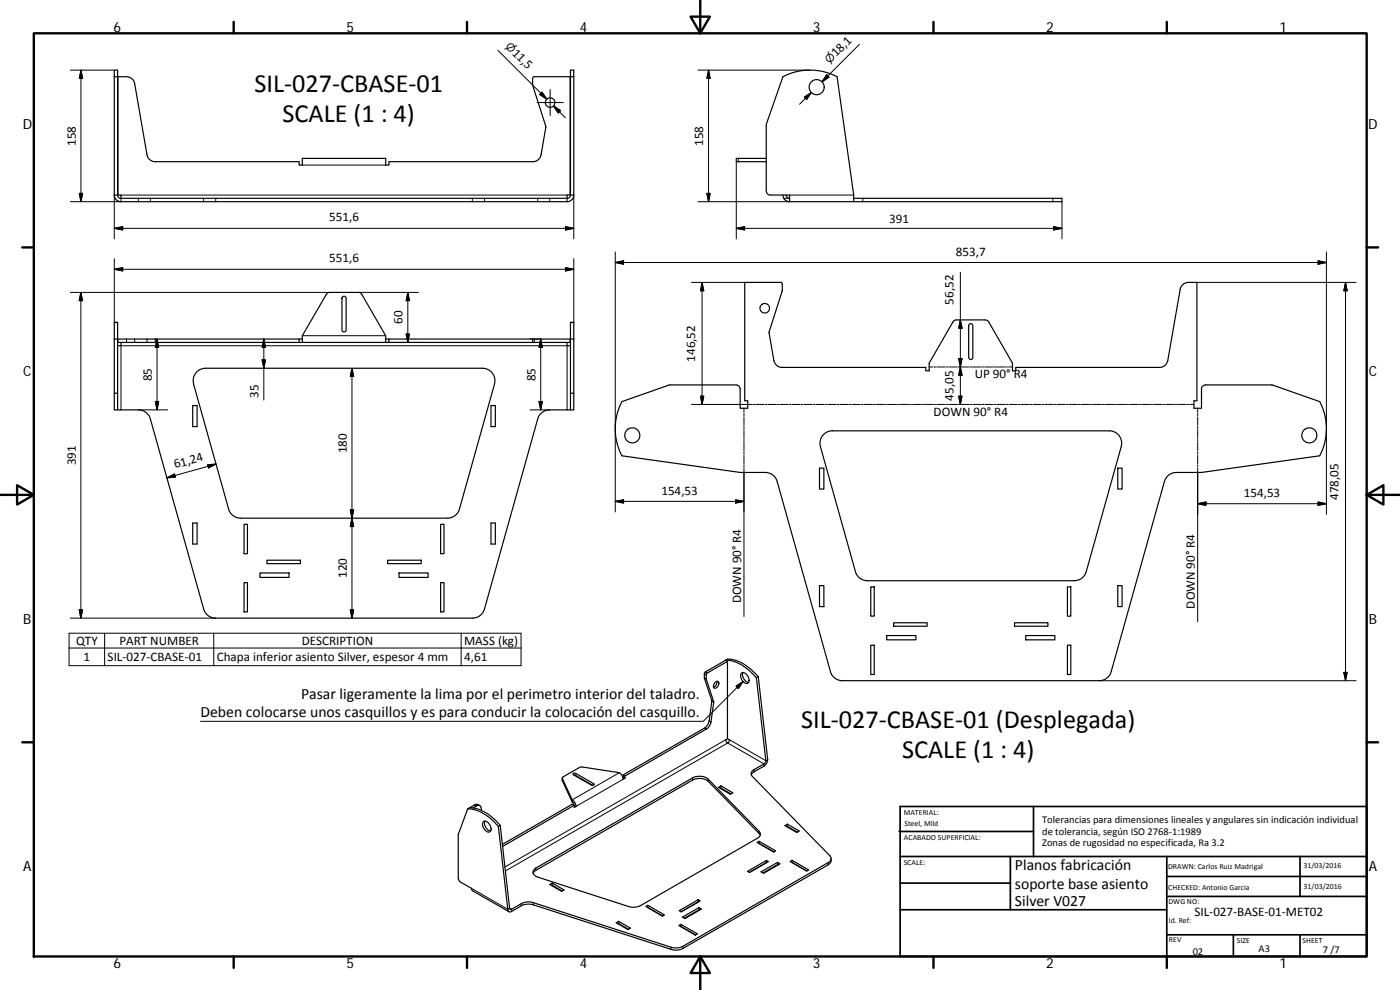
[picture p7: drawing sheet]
<svg xmlns="http://www.w3.org/2000/svg" width="420mm" height="297mm" viewBox="0 0 420 297" stroke-linecap="round" stroke-linejoin="round" font-family="sans-serif">
<g fill="none" stroke="#000" stroke-width=".36">
<path d="M34.3 23v-2h1v2M34.3 23h1M34.3 23v35.5M35.3 23v35.5M171.2 21h1v2h-1zM171.2 23v35.5M172.2 23v35.5M34.3 58.5a2.01 2.01 0 0 0 2 2h133.9a2 2 0 0 0 2-2M34.3 58.5h1M35.3 58.5l.2 .7 .8 .3M36.3 59.5h133.9M36.3 59.5v-1h-.9v-35.5h2.6a2.56 2.56 0 0 1 2.4 2.1l3.7 21.4a2.54 2.54 0 0 0 2.5 2h43.2v1h.9v-2h25v2h1v-1h43.2a2.52 2.52 0 0 0 2.5-2l1.4-8.5-3.9-12.4v-2.2l.4-.4h10.8v35.5h-.9v1"/>
<path d="M171.2 58.5l-.4 .8-.6 .2M171.2 58.5h1M230 47.5h-9v1h9M235 58.5a1.97 1.97 0 0 0 2 2M236 58.5l.3 .8 .7 .2M256.2 59.5h62.5v1h-62.5M237 60.5h19.2M256.2 60.5v-2l-5-35.5a17.7 17.7 0 0 0-16.2 0l-5 14.3v20a1.23 1.23 0 0 0 1.2 1.2h5.8v2M98.2 87.9l.8-.2h8.5l.8 .2 7.4 12.8v2h-25v-2zM102.8 89a.63 .63 0 0 1 .7-.1 .63 .63 0 0 1 .4 .6v9.5a.62 .62 0 0 1-.6 .6 .62 .62 0 0 1-.7-.6v-9.5zM290.9 97.3a.6 .6 0 0 1 .7-.2 .6 .6 0 0 1 .4 .6v9.5a.62 .62 0 0 1-.7 .7 .62 .62 0 0 1-.6-.7v-9.5zM34.3 101.7v16.3"/>
<path d="M34.3 101.7h1M34.3 118h1M34.3 101.7v-5h1v5M34.3 118v5h1M35.3 101.7v16.3M35.3 118v5M36.3 102.7v1h-1M59.2 111.4l1.2-.7 1.3-.2h83.1a3.7 3.7 0 0 1 3.6 4.7l-10.5 37.5a3.7 3.7 0 0 1-3.6 2.8h-62.1a3.7 3.7 0 0 1-3.6-2.8l-10.5-37.5a3.8 3.8 0 0 1 1.1-3.8zM89.8 101.7v1h.9M90.7 101.7h-55.3v1h54.4M115.7 101.7h1v1h-1M116.7 101.7h43.1"/>
<path d="M116.7 102.7h43.1M159.8 101.7h11.3v1h-11.3zM170.2 102.7v1h1M171.2 101.7v16.3h1M171.2 101.7h1M171.2 101.7v-5h1v5M171.2 118v5M172.2 101.7v16.3M172.2 118v5h-1M35.3 123h6.2a3.7 3.7 0 0 1 3.6 2.7l16 57a3.7 3.7 0 0 0 3.6 2.8h77.1a3.7 3.7 0 0 0 3.6-2.8l16-57a3.7 3.7 0 0 1 3.6-2.7h6.2M57.8 121.7h1.3v6.3h-1.3zM147.4 121.7h1.3v6.3h-1.3z"/>
<path d="M186.6 120.5l14.3-5h20a1.23 1.23 0 0 1 1.2 1.2v5.8h2.3v-2.3h-.9v-35.5h10.8l.4 .4v2.2l-3.9 12.4 1.5 8.5a2.54 2.54 0 0 0 2.4 2h43.1v1.1h1.1v-2.3l7.4-12.8 .8-.2h8.5l.5 .1 .6 .5 7.2 12.4v2.3h1v-1.1h43.1a2.52 2.52 0 0 0 2.5-2l3.7-21.4a2.53 2.53 0 0 1 2.5-2.1h2.5v35.5h-.9v2.3h2.3v-5.8a1.23 1.23 0 0 1 1.2-1.2h20l14.3 5a17.4 17.4 0 0 1 0 16.3l-35.5 5h-7.5a3.8 3.8 0 0 0-3.6 2.7l-16 57a3.7 3.7 0 0 1-3.6 2.7h-77.1a3.7 3.7 0 0 1-3.6-2.7l-16-57a3.7 3.7 0 0 0-3.6-2.7h-7.5l-35.5-5a17.5 17.5 0 0 1 0-16.3zM247 130.6l1-.9 1.8-.4h83.1a3.7 3.7 0 0 1 3.6 4.7l-10.5 37.5a3.7 3.7 0 0 1-3.6 2.7h-62.1a3.7 3.7 0 0 1-3.6-2.7l-10.5-37.5a3.8 3.8 0 0 1 .8-3.4zM57.8 156.9h1.3v6.3h-1.3zM73.2 157.3h1.1v8.8h-1.1zM132.2 157.3h1.1v8.8h-1.1zM147.4 156.9h1.3v6.3h-1.3zM245.9 140.5h1.4v6.2h-1.4zM335.5 140.5h1.3v6.2h-1.3zM73.2 174.8h1.1v8.8h-1.1zM78 171.9h8.8v1.3h-8.8zM80.1 168.1h10.1v1h-10.1zM116.3 168.1h10.1v1h-10.1z"/>
<path d="M119.7 171.9h8.8v1.3h-8.8zM132.2 174.8h1.1v8.8h-1.1zM245.9 175.7h1.4v6.3h-1.4zM261.3 176.1h1.1v8.8h-1.1zM320.3 176.1h1.1v8.8h-1.1zM335.5 175.7h1.3v6.3h-1.3zM217.8 198.1a3.5 3.5 0 0 1 3 0 15.5 15.5 0 0 1 6.8 5M217.8 198.1a12.8 12.8 0 0 1 9.2 5.3l.6-.3M217.8 198.1h.1M218.3 198.4l-6.1 3.6-.2 .3v1.5l2.2 6.8-.9 6.3a2.89 2.89 0 0 1-1.3 1.9l-24.4 14M218.3 198.4v23.3l-.5 .4a.54 .54 0 0 0 .4 .7 .54 .54 0 0 0 .7-.5v-.3l-.6-.4M218.3 198.4l-.5-.3-6.1 3.5-.3 .4v1.5l2.2 6.7-.8 6.4-1 1.5-24.8 14.4"/>
<path d="M261.3 193.6h1.1v8.8h-1.1zM266.1 190.7h8.8v1.3h-8.8zM268.2 186.9h10v1h-10zM304.5 186.9h10v1h-10zM307.8 190.7h8.8v1.3h-8.8zM320.3 193.6h1.1v8.8h-1.1zM214.6 204.8a.64 .64 0 0 1 .9-.3 .64 .64 0 0 1 .2 .9 .88 .88 0 0 1-.6 1 .88 .88 0 0 1-1-.3zM215.1 204.4a1.61 1.61 0 0 1-1 1.8M222.5 202a1.77 1.77 0 0 1 2.2 1.6 .98 .98 0 0 1-.3 1.4 .98 .98 0 0 1-1.4-.5 2.26 2.26 0 0 1-.5-2.5zM223 201.8a2.48 2.48 0 0 0 1.7 3M227 203.4l2.8 24.8M227.6 203.1l2.8 24.8"/>
<path d="M168.8 233.5v.8l2.9 6.4M171.7 240v.7M171.7 240l.9 1 .3 1M172 232.1h.8l5.5 3.1a.48 .48 0 0 1-.3 .5 .48 .48 0 0 1-.5-.2l-5.4-3zM172.4 232.6l5.5 3M186.9 233.2l.1-.7 .6 .3v.7l-.6 .3a2.42 2.42 0 0 0-1.1-2l-11.1-1.7-.9 .2-5.1 3.1 2.9 6.6M187 233.2l.6 .3M215.6 236.2l.8-.4 3.5 2.1-.7 .4zM216.4 236.5l2.9 1.7M216.4 236.5l-.2 .1M216.4 235.8v.7M229.8 228.2l-.4 .9-3.1 1.8a1.27 1.27 0 0 0-.5 2.1l23.2 23.8a1.23 1.23 0 0 1-.5 2l-43.6 25.1a4.7 4.7 0 0 1-3.5 .3l-41.3-13.4a4.7 4.7 0 0 0-3.6 .3l-3.1 1.8-.4-.1-.1-.3"/>
<path d="M230.4 227.9l-.3 1-.4 .7-3.6 2.1-.6 .8M230.4 227.9l-.6 .3M140.4 242.7l-2.9 7.8v13l.2 .6 .5 .6 3.3 1.8 .3 .8 10.9 6.2M140.4 242.7a3.2 3.2 0 0 1 2.9 0 14.6 14.6 0 0 1 6.8 4.9M140.4 242.7a12.6 12.6 0 0 1 9.2 5.3M141 242.3v.1M142 242.4l1-.6a.82 .82 0 0 1 .9-.1 .82 .82 0 0 1 .5 .7l.1 .8M144 241.7l-1.1-.4-1.9 1M145.1 246.5a2 2 0 0 1 2.3 2.5 .93 .93 0 0 1-.9 .7 .93 .93 0 0 1-.9-.6 2.19 2.19 0 0 1-.5-2.6zM145.5 246.4a2.4 2.4 0 0 0 1.7 2.9M149.6 248l2.8 24.8M150.1 247.6l2.8 24.9"/>
<path d="M150.1 247.6l-.5 .4M171.7 240.7l.6 .9M172.3 241.6l.6 .4M172.3 241.6l-.6-.3-20.9 12M172.3 241.6l-21.5 12.4M172.3 241.6v.7l.6-.3M227.2 252.8l.6-.4 5 2.9-.6 .3zM227.8 253.1l4.4 2.5M227.8 253.1h.1M227.8 252.4v.7M228.2 250.6l-15.6-16.2a4.4 4.4 0 0 0-4.8-.3l-47 27-.8 .9M230 258.2v.6"/>
<path d="M230 258.8l-5.1 3M233.4 259.4l.1 .1M233.4 259.4l-4.4 2.5M233.4 258.7v.7M235.6 247.7l.7-.4 3.5 2-.7 .5zM236.3 247.3v.6M236.3 247.9l-.2 .2M236.3 247.9l3 1.8M237.1 258.5l.6-.4 5 2.9-.6 .3zM237.7 258.8h.1M237.7 258.8l4.4 2.5M237.7 258.1v.7"/>
<path d="M249.4 257.6l-.1 1.1-.8 .8-43.6 25.1a4.5 4.5 0 0 1-3.5 .2l-41.3-13.3a5 5 0 0 0-3.6 .3l-3 1.7a.69 .69 0 0 1-.8 .1 .69 .69 0 0 1-.3-.8M152.9 272.5l-.5 .3M160.3 260.9l47.5-27.5a4.4 4.4 0 0 1 4.8 .4l15.2 15.6a1.24 1.24 0 0 1-.5 2.1l-35.1 20.2a4.8 4.8 0 0 1-3.6 .3l-27.1-8.8a1.47 1.47 0 0 1-1.2-2.3zM165 265.4l.7-.4 3.6 2-.8 .4zM165.7 265.6l-.1 .1M165.7 265v.6M165.7 265.6l3 1.8M184.9 276.9l.8-.5 3.5 2.1-.7 .4zM185.7 277.1l3 1.7M185.7 277.1l-.2 .1M185.7 276.4v.7M193.8 272l.6-.4 5 2.9-.6 .3z"/>
<path d="M194.4 271.6v.7l4.4 2.5M203.7 277.7l.6-.4 5 2.9-.6 .4zM203.8 273.2l5.7-3.2 .6 .3-5.7 3.3zM204.3 278l4.4 2.5M204.3 278h.1M204.3 277.3v.7M204.8 275.2l5-2.9 .7 .5-4.9 2.8zM209.5 270v.7l-5.1 2.9M209.8 272.3v.7M209.9 273.1l-.1-.1-4.4 2.5M224.3 261.5l5.7-3.3 .6 .3-5.7 3.3zM228.4 261.6l5-2.9 .7 .5-4.9 2.8z"/>
<circle cx="165.1" cy="30.8" r="1.43"/>
<circle cx="245.1" cy="26.1" r="2.27"/>
<circle cx="229.5" cy="92.5" r="1.44"/>
<circle cx="189.8" cy="130.6" r="2.27"/>
<circle cx="392.9" cy="130.6" r="2.27"/>
</g>
<g fill="none" stroke="#000" stroke-width=".3">
<path d="M149.4 15.1l14.7 14.7-1.8-1.8M257.9 13.3l-11.2 11.3 1.8-1.8M21.1 21h13.2M24.3 21v39.5M24.3 21l.5 2.5h-1zM161.2 30.8h7.8M162 28.3l.7-.7 1.4 2.2zM165.1 26.8v7.9M166.1 31.8l2.1 1.4-.7 .7zM166.1 31.8l3.6 3.5M209.5 21h33.6M212.7 21l.4 2.5h-1z"/>
<path d="M212.7 21v39.5M241.4 29.2l2.1-1.5-1.4 2.2zM243.5 27.7l-3.5 3.6M248.1 22.4l.7 .7-2.1 1.5zM23.8 58h1l-.5 2.5zM34.3 58.5v13.2M36.3 58.5h133.9M36.3 59.5v1h-15.2M41.5 59.5v1M45.1 59.5v1M61.1 59.5v1M64.7 59.5v1"/>
<path d="M90.7 49.5h25M141.8 59.5v1M145.4 59.5v1M161.4 59.5v1M165 59.5v1M170.2 59.5v1M172.2 58.5v13.2M212.1 58h1l-.4 2.5zM221 48.5v23.2M221.6 47.5v1M235.2 59.5h1.8M237 58.5h19.2"/>
<path d="M258.9 59.5v1M316 59.5v1M34.3 68.5l2.5-.5v1zM34.3 68.5h137.9M34.3 77.6v19.2h1M169.7 68l2.5 .5-2.5 .5zM172.2 77.6v19.2h-1M184.6 75.6v78M184.6 78.8l2.5-.5v1zM184.6 78.8h213.5M209.5 60.5h27.5M221 68.5l2.5-.5v1z"/>
<path d="M221 68.5h97.7M316.2 68l2.5 .5-2.5 .5zM318.7 60.5v11.2M395.6 78.3l2.5 .5-2.5 .5zM398.1 75.6v78.7M21.1 87.7h77.9M24.3 87.7l.5 2.5h-1zM24.3 87.7v97.8M34.3 80.8l2.5-.5v1zM34.3 80.8h137.9M107.5 87.7h18.1M122.4 87.7v15"/>
<path d="M122.4 87.7l.5 2.5h-1zM169.7 80.3l2.5 .5-2.5 .5zM207.5 84.7h16M210.7 84.7v36.6M210.7 84.7l.5 2.5h-1zM288.2 81.7v39.6M288.2 96l.5 2.5h-1zM359.2 84.7h47.8M403.8 84.7v119.5M403.8 84.7l.5 2.5h-1zM38 101.7v1M40.4 101.7v1"/>
<path d="M44.1 101.7v1M46.6 101.7v1M47.1 101.7v21.3M47.1 101.7l.5 2.5h-1zM78.7 108h1l-.5 2.5zM79.2 101.7l.5 2.5h-1zM79.2 101.7v18.4M90.7 100.7h25M105.6 110.5v75M105.6 110.5l.5 2.5h-1zM115.7 102.7h9.9M121.9 100.2h1l-.5 2.5z"/>
<path d="M159.1 101.7h3.3M160.3 101.7v1M162.3 101.7v21.3M162.3 101.7l.5 2.5h-1zM210.2 118.9h1l-.5 2.4zM278.9 110.1h1.1M280.3 110.1h.6M281.2 110.1h2.4M283.9 110.1h.6M284.8 110.1h2.4M287.5 110.1h.6M287.7 107.6h1l-.5 2.5z"/>
<path d="M287.7 118.9h1l-.5 2.4zM288.2 110.1l.5 2.5h-1zM288.4 110.1h2.4M291.1 110.1h.6M291.9 110.1h2.4M294.6 110.1h.6M295.5 110.1h2.4M298.2 110.1h.6M299.1 110.1h2.4M301.8 110.1h.6M302.7 110.1h1.2M36.3 123v-19.3h133.9v19.3"/>
<path d="M41.5 123h8.8M46.6 120.5h1l-.5 2.5zM62.3 139.4l2.5-.2-2.2 1.2zM64.8 139.2l-14.7 4.2M159.1 123h5.9M161.8 120.5h1l-.5 2.5zM223.3 122.5v1.3M223.3 124.1v.6M223.3 125.1v2.5M223.3 128v.6M223.3 128.9v2.6M223.3 131.8v.6"/>
<path d="M223.3 132.8v2.5M223.3 135.7v.6M223.3 136.6v2.6M223.3 139.5v.6M225.6 121.3h-18.1M225.9 121.3h.6M226.8 121.3h2.4M229.5 121.3h.6M230.5 121.3h2.4M233.1 121.3h.7M234 121.3h2.5M236.8 121.3h.6"/>
<path d="M237.7 121.3h2.4M240.4 121.3h.6M241.3 121.3h2.4M244 121.3h.6M244.9 121.3h2.4M247.6 121.3h.6M248.5 121.3h2.4M251.3 121.3h.6M252.1 121.3h2.5M254.9 121.3h.6M255.8 121.3h2.4M258.5 121.3h.6"/>
<path d="M259.4 121.3h2.4M262.1 121.3h.6M263 121.3h2.4M265.7 121.3h.6M266.6 121.3h2.4M269.3 121.3h.6M270.2 121.3h2.5M273 121.3h.5M273.9 121.3h2.4M276.6 121.3h.6M277.5 121.3h2.4M280.2 121.3h.6"/>
<path d="M281.1 121.3h2.4M283.8 121.3h.6M284.7 121.3h2.4M287.4 121.3h.6M288.3 121.3h2.5M291.1 121.3h.6M292 121.3h2.4M294.7 121.3h.6M295.6 121.3h2.4M298.3 121.3h.6M299.2 121.3h2.4M301.9 121.3h.6"/>
<path d="M302.8 121.3h2.4M305.5 121.3h.6M306.4 121.3h2.4M309.1 121.3h.6M310.1 121.3h2.4M312.8 121.3h.6M313.7 121.3h2.4M316.4 121.3h.6M317.3 121.3h2.4M320 121.3h.6M320.9 121.3h2.4M323.6 121.3h.6"/>
<path d="M324.5 121.3h2.5M327.2 121.3h.6M328.1 121.3h2.4M330.9 121.3h.6M331.8 121.3h2.4M334.5 121.3h.6M335.4 121.3h2.4M338.1 121.3h.6M339 121.3h2.4M341.7 121.3h.6M342.6 121.3h2.4M345.3 121.3h.6"/>
<path d="M346.3 121.3h2.4M349 121.3h.6M349.9 121.3h2.4M352.6 121.3h.6M353.5 121.3h2.4M356.2 121.3h.6M357.1 121.3h1.2M359.4 122.5v1.3M359.4 124.1v.6M359.4 125.1v2.5M359.4 128v.6M359.4 128.9v2.6"/>
<path d="M359.4 131.8v.6M359.4 132.8v2.5M359.4 135.7v.6M359.4 136.6v2.6M359.4 139.5v.6M50.1 143.4l2.3-1.2 .2 1zM105.1 153h1l-.5 2.5zM105.6 155.5l.5 2.5h-1zM184.6 150.4l2.5-.4v.9zM184.6 150.4h38.7M220.8 150l2.5 .4-2.5 .5zM223.3 140.5v44.5"/>
<path d="M359.4 140.5v46.1M359.4 151.1l2.5-.5v1zM359.4 151.1h38.7M395.6 150.6l2.5 .5-2.5 .5zM20.7 190h135.7v9.7h-135.7zM20.7 194.4h135.7M21.1 185.5h43.6M23.8 183h1l-.5 2.5zM31.4 190v9.7M64.1 190v9.7M105.1 183h1l-.5 2.5zM138.4 190v9.7"/>
<path d="M211.4 203.4l.6 .3M211.4 202.1l.6 .4M211.4 203.5l.6 .3M211.4 218.5l.6 .3M211.7 201.6l.5 .4M212.8 216.3l.6 .3M213.6 210.4l.6 .3M213.6 210.2l.6 .4M220.9 205.9l2.1-1.4-1.4 2.1zM223 204.5l-11.9 11.9h-150.9M329.9 204.2h77.1M403.3 201.7h1l-.5 2.5z"/>
<path d="M168.8 233.6v.7M172.8 232.1v.6M178.2 235.1v.4M185.9 231.8l-14.2 8.2M187 233.8l-14.1 8.2M207.8 233.4v.7M212.6 233.8v.6M217.8 222l-66.3 38.1M218.9 222l10.9 6.2M226.3 230.9v.7M229.3 229.9v-.7l-10.9-6.3-66.7 38.4M142.4 241.5l.6 .3"/>
<path d="M227.8 249.4v.7M248.5 258.8v.7M141.5 266.5l10.9 6.3M152.9 272.5l.6 .3v.7M156.5 271.1v.7M160.1 270.8v.7M160.8 260.5v.6M201.4 284.2v.6M204.9 283.9v.7"/>
</g>
<g fill="none" stroke="#000" stroke-width=".71">
<path d="M10.1 10h400.1v277h-400.1zM70.1 6.6v3.4M140.2 6.6v3.4M207.3 5h5.8l-2.9 5zM210.2 0v10M280.2 6.6v3.4M350.2 6.6v3.4M6.7 74.2h3.4M410.2 74.2h3.4M.2 148.5h9.9M5.1 145.6l5 2.9-5 2.9zM410.2 148.5l5-2.9v5.8z"/>
<path d="M410.2 148.5h9.9M6.7 222.7h3.4M410.2 222.7h3.4M70.1 287v3.4M140.2 287v3.4M210.2 287l2.9 5h-5.8zM210.2 287v10M280.2 287v3.4M350.2 287v3.4"/>
</g>
<g fill="none" stroke="#000" stroke-width=".51">
<path d="M269.8 249.5h40.4M270.1 257h140.1M270.1 242h140.1v45h-140.1zM303.2 257v16M310.2 242v15M350.2 257v30M390.2 257v12M270.1 273h80.1M270.1 265h33.1M350.2 269h60M350.2 263h60M350.2 280.5h60"/>
<path d="M370.2 280.5v6.5M390.2 280.5v6.5"/>
</g>
<g fill="#000" stroke="#000" stroke-width=".3">
<path d="M24.3 21l.5 2.5h-1zM162 28.3l.7-.7 1.4 2.2zM166.1 31.8l2.1 1.4-.7 .7zM212.7 21l.4 2.5h-1zM241.4 29.2l2.1-1.5-1.4 2.2zM248.1 22.4l.7 .7-2.1 1.5zM23.8 58h1l-.5 2.5zM212.1 58h1l-.4 2.5zM34.3 68.5l2.5-.5v1zM169.7 68l2.5 .5-2.5 .5zM184.6 78.8l2.5-.5v1zM221 68.5l2.5-.5v1z"/>
<path d="M316.2 68l2.5 .5-2.5 .5zM395.6 78.3l2.5 .5-2.5 .5zM24.3 87.7l.5 2.5h-1zM34.3 80.8l2.5-.5v1zM122.4 87.7l.5 2.5h-1zM169.7 80.3l2.5 .5-2.5 .5zM210.7 84.7l.5 2.5h-1zM288.2 96l.5 2.5h-1zM403.8 84.7l.5 2.5h-1zM47.1 101.7l.5 2.5h-1zM78.7 108h1l-.5 2.5zM79.2 101.7l.5 2.5h-1z"/>
<path d="M105.6 110.5l.5 2.5h-1zM121.9 100.2h1l-.5 2.5zM162.3 101.7l.5 2.5h-1zM210.2 118.9h1l-.5 2.4zM287.7 107.6h1l-.5 2.5zM287.7 118.9h1l-.5 2.4zM288.2 110.1l.5 2.5h-1zM46.6 120.5h1l-.5 2.5zM161.8 120.5h1l-.5 2.5zM50.1 143.4l2.3-1.2 .2 1zM62.3 139.4l2.5-.2-2.2 1.2zM105.1 153h1l-.5 2.5z"/>
<path d="M105.6 155.5l.5 2.5h-1zM184.6 150.4l2.5-.4v.9zM220.8 150l2.5 .4-2.5 .5zM359.4 151.1l2.5-.5v1zM395.6 150.6l2.5 .5-2.5 .5zM23.8 183h1l-.5 2.5zM105.1 183h1l-.5 2.5zM220.9 205.9l2.1-1.4-1.4 2.1zM403.3 201.7h1l-.5 2.5z"/>
</g>
<g font-size="7.9">
<text x="76.3" y="27.5">SIL‐027‐CBASE‐01</text>
<text x="84.8" y="36.5">SCALE (1 : 4)</text>
<text x="240.5" y="218.4">SIL‐027‐CBASE‐01 (Desplegada)</text>
<text x="270.7" y="227.4">SCALE (1 : 4)</text>
</g>
<g font-size="4.7">
<text x="90.4" y="209.8">Pasar ligeramente la lima por el perimetro interior del taladro.</text>
<text x="60.2" y="215.2">Deben colocarse unos casquillos y es para conducir la colocación del casquillo.</text>
<text x="304.6" y="261.2">Planos fabricación</text>
<text x="304.6" y="266.6">soporte base asiento</text>
<text x="304.6" y="272">Silver V027</text>
</g>
<g font-size="4.2">
<text x="34" y="9.6">6</text>
<text x="104" y="9.6">5</text>
<text x="174" y="9.6">4</text>
<text x="244" y="9.6">3</text>
<text x="314" y="9.6">2</text>
<text x="384" y="9.6">1</text>
<text x="6.8" y="38.7">D</text>
<text x="410.6" y="38.7">D</text>
<text x="7" y="112.9">C</text>
<text x="410.8" y="112.9">C</text>
<text x="7" y="187.1">B</text>
<text x="410.8" y="187.1">B</text>
<text x="7" y="261.3">A</text>
<text x="410.8" y="261.3">A</text>
<text x="34" y="290.4">6</text>
<text x="104" y="290.4">5</text>
<text x="174" y="290.4">4</text>
<text x="244" y="290.4">3</text>
<text x="314" y="290.4">2</text>
<text x="384" y="290.4">1</text>
</g>
<g font-size="3.9">
<text x="153.5" y="16.1" transform="rotate(45 153.5 16.1)">11,5</text>
<text x="250.9" y="17.3" transform="rotate(-45 250.9 17.3)">18,1</text>
<text x="22.7" y="43.8" transform="rotate(-90 22.7 43.8)">158</text>
<text x="211.1" y="43.8" transform="rotate(-90 211.1 43.8)">158</text>
<text x="98.8" y="66.4">551,6</text>
<text x="266.8" y="67">391</text>
<text x="286.9" y="76.7">853,7</text>
<text x="98.8" y="78.7">551,6</text>
<text x="286.1" y="91.4" transform="rotate(-90 286.1 91.4)">56,52</text>
<text x="120.8" y="97.2" transform="rotate(-90 120.8 97.2)">60</text>
<text x="208.6" y="108.6" transform="rotate(-90 208.6 108.6)">146,52</text>
<text x="292.6" y="113.5">UP 90° R4</text>
<text x="45.6" y="114.4" transform="rotate(-90 45.6 114.4)">85</text>
<text x="77.6" y="119.3" transform="rotate(-90 77.6 119.3)">35</text>
<text x="160.7" y="114.4" transform="rotate(-90 160.7 114.4)">85</text>
<text x="280.2" y="124.8">DOWN 90° R4</text>
<text x="286.1" y="120.2" transform="rotate(-90 286.1 120.2)">45,05</text>
<text x="104.1" y="136" transform="rotate(-90 104.1 136)">180</text>
<text x="22.7" y="139.6" transform="rotate(-90 22.7 139.6)">391</text>
<text x="52.6" y="140.5" transform="rotate(-16 52.6 140.5)">61,24</text>
<text x="198.5" y="148.4">154,53</text>
<text x="373.2" y="149">154,53</text>
<text x="401.7" y="150" transform="rotate(-90 401.7 150)">478,05</text>
<text x="104.1" y="173.4" transform="rotate(-90 104.1 173.4)">120</text>
<text x="222.5" y="181" transform="rotate(-90 222.5 181)">DOWN 90° R4</text>
<text x="358.6" y="182.6" transform="rotate(-90 358.6 182.6)">DOWN 90° R4</text>
<text x="22.8" y="193.4">QTY</text>
<text x="35.8" y="193.4">PART NUMBER</text>
<text x="90.5" y="193.4">DESCRIPTION</text>
<text x="139.3" y="193.5">MASS (kg)</text>
<text x="25.1" y="198.3">1</text>
<text x="32.3" y="198.3">SIL‐027‐CBASE‐01</text>
<text x="65.1" y="198.4">Chapa inferior asiento Silver, espesor 4 mm</text>
<text x="139.3" y="198.3">4,61</text>
<text x="358.5" y="274.9">SIL‐027‐BASE‐01‐MET02</text>
</g>
<g font-size="3.3">
<text x="151.5" y="14.1" transform="rotate(45 151.5 14.1)">⌀</text>
<text x="249" y="19.2" transform="rotate(-45 249 19.2)">⌀</text>
</g>
<g font-size="3.1">
<text x="312.8" y="246.8">Tolerancias para dimensiones lineales y angulares sin indicación individual</text>
<text x="312.8" y="250.4">de tolerancia, según ISO 2768‐1:1989</text>
<text x="312.8" y="254">Zonas de rugosidad no especificada, Ra 3.2</text>
<text x="357.9" y="286.4">02</text>
<text x="377.7" y="285.6">A3</text>
<text x="397" y="285.9">7 /7</text>
</g>
<g font-size="2.4">
<text x="271.2" y="244.4">MATERIAL:</text>
<text x="271.3" y="251.9">ACABADO SUPERFICIAL:</text>
<text x="271.4" y="247.9">Steel, Mild</text>
<text x="271.2" y="259.7">SCALE:</text>
<text x="350.6" y="260.8">DRAWN: Carlos Ruiz Madrigal</text>
<text x="391.2" y="260.6">31/03/2016</text>
<text x="350.6" y="267">CHECKED: Antonio Garcia</text>
<text x="391.2" y="266.6">31/03/2016</text>
<text x="350.7" y="271.4">DWG NO:</text>
<text x="350.8" y="276.8">Id. Ref:</text>
<text x="350.8" y="282.8">REV</text>
<text x="371.2" y="282.9">SIZE</text>
<text x="390.9" y="282.9">SHEET</text>
</g>
</svg>
